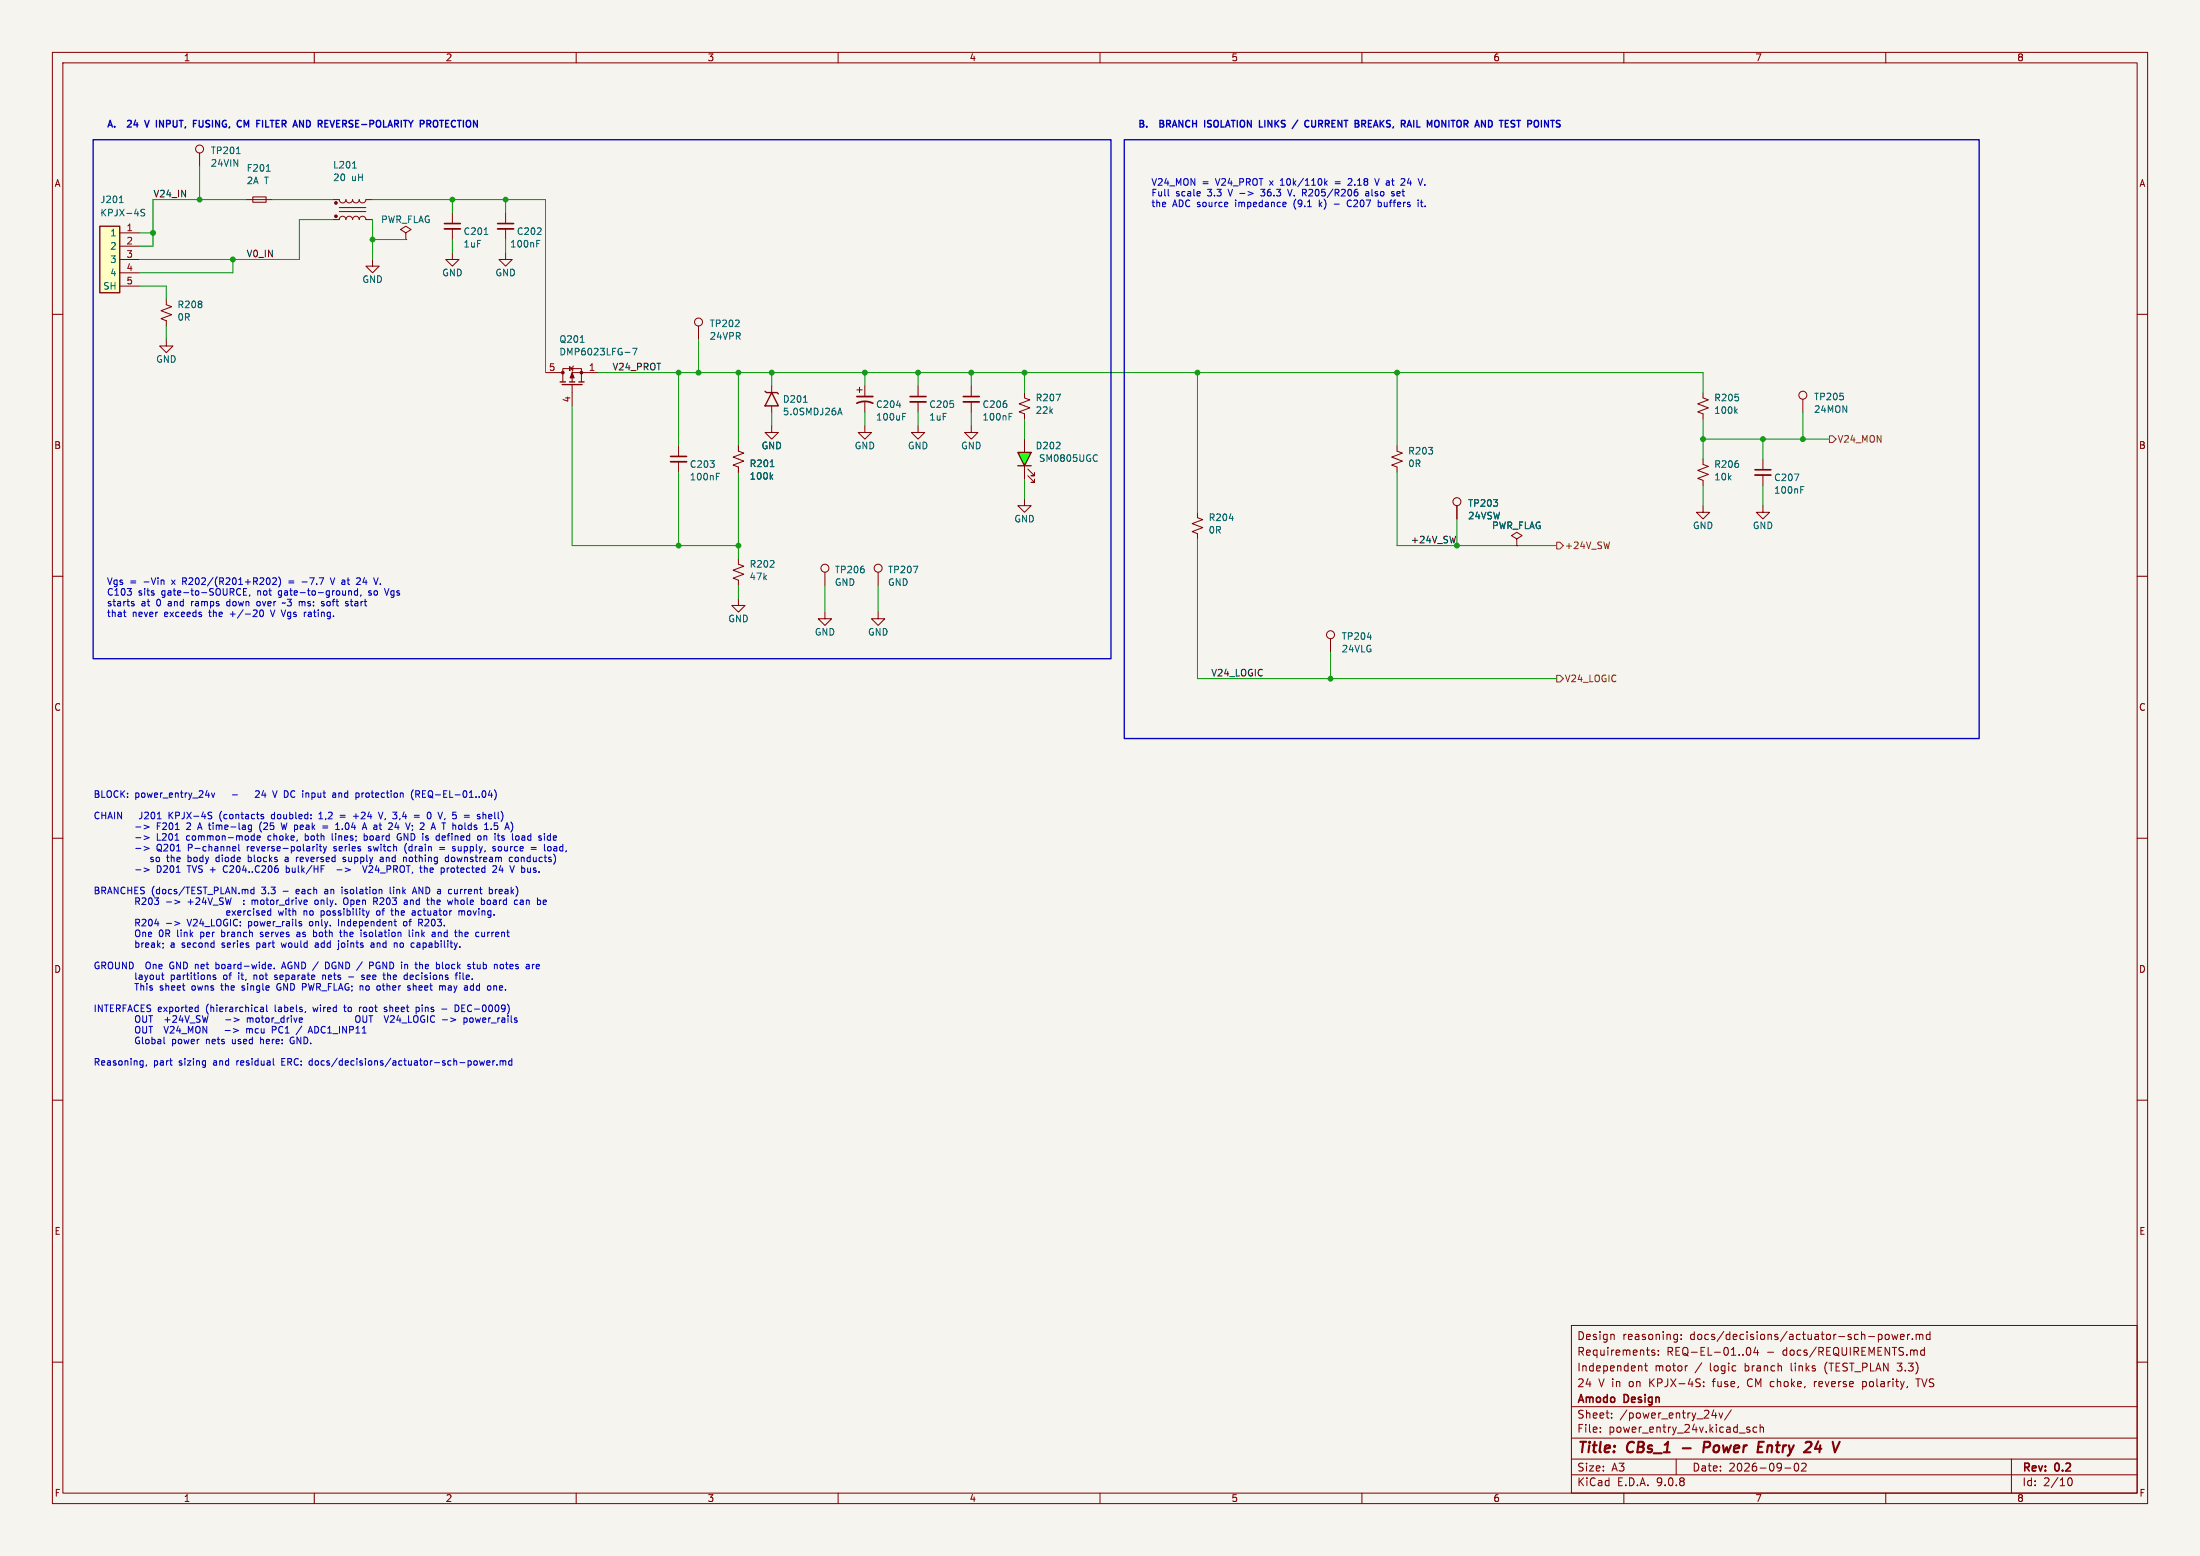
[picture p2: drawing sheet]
<svg xmlns="http://www.w3.org/2000/svg" width="420mm" height="297mm" viewBox="0 0 420 297" stroke-linecap="round" stroke-linejoin="round" font-family="sans-serif">
<path d="M0 0h420v297h-420z" fill="#f5f4ef" stroke="#f5f4ef" stroke-width=".19"/>
<g fill="none" stroke="#840000" stroke-width=".19">
<path d="M10 10h400v277h-400zM12 12h396v273h-396zM60 10v2M110 10v2M160 10v2M210 10v2M260 10v2M310 10v2M360 10v2M10 60h2M408 60h2M10 110h2"/>
<path d="M408 110h2M10 160h2M408 160h2M10 210h2M408 210h2M300 253h108v32h-108zM307.9 254.7l.3 .2v.8M315.9 257.8l-.4-.1-.2 .2 .1 .2 .5 .2v.3h-.6M316.6 258.5v.2M316.6 257.8v.1M319.8 254.7l.4 .1M320.2 254.7v1.2l-.3 .3"/>
<path d="M320.2 255.6l-.4 .1M320.9 255.5v.2M320.9 254.8v.1M333.5 257.3l.2-.1a.8 .8 0 0 1 .6 .7 .8 .8 0 0 1-.6 .8l-.2-.2-.1-.4zM335.2 257.1l-.4 1.1h.9M335.5 257.7v1M358.7 254.7l.5 .1 .1 .2-.1 .5-.5 .2M360 254.8l.4-.1 .3 .3v.4l-.3 .3-.4-.1-.1-.2zM361.2 254.7l.2 1 .3-.7 .3 .7 .3-1M362.8 255.2l.7-.2-.1-.2-.4-.1-.2 .2 .1 .7h.5M364.2 254.7v1M364.6 254.7l-.3 .1-.1 .2"/>
<path d="M365.1 255.5v.2M365.8 254.8l.4-.1 .2 .2M365.8 254.7v1M366.4 254.9l.3-.2 .3 .1 .1 .9M366.4 254.9v.8M367.4 257.8l-.5-.1-.2 .3 .1 .6h.6M367.4 257.2v1.5M368.4 254.8l-.4-.1-.3 .3 .2 .6h.5M368.4 254.2v1.5M10 260h2M300 278.5h108M300 274.5h108"/>
<path d="M300 268.5h108M305.5 273.2v.2M305.5 272.5v.1M307.7 270.5v.2M307.7 269.8v.1M313.2 260.7l.2 .2v.8M313.9 260.7h.6M314.2 260.2v1.3l.3 .2M320 278.5v3M322.2 260.7l-.3 .1M325.2 264.5v.2M325.2 263.8v.1"/>
<path d="M326.8 270.2h.9M327.5 269.7v1M328.2 269.7l.3 1 .4-1M330.5 269.1l-1.3 1.9M333.5 272.8l.5 .2 .1 .2-.2 .2-.5-.1M333.5 272.5h.5M335.4 272.5l-.5-.1-.2 .3 .1 .6h.6M336 272.5l.2-.1 .4 .1 .1 .9M336 271.9v1.5M342.7 279.4a.81 .81 0 0 0 .3 1.4l.2-.2 .2-.4-.2-.8M344.7 279.4v.5l-.8 .9h.9M346.4 263.7v1"/>
<path d="M346.7 263.7l-.3 .3M355.6 263.7v1.5M355.6 264.6l.4 .1M356 263.7l-.4 .1M365.7 263.2h.9M366.2 263.2v1.5M384 278.5v6.5M408 260h2M60 285v2M110 285v2M160 285v2M210 285v2"/>
<path d="M260 285v2M300 281.5h108M310 285v2M340.7 280.2h1.2M360 285v2M394.7 282.7l.2-.5 .2-.1a.8 .8 0 0 1 .5 .7 .8 .8 0 0 1-.5 .8l-.2-.2-.2-.4"/>
</g>
<path d="M321.2 276.4h1.6M326.2 275.2h-.8l-.3 2M326.2 276.2l-.9 .1M335.5 277.2h1M335.8 275.2h.9M347.1 275.1l-.6 1.4h1.2" fill="none" stroke="#840000" stroke-width=".4"/>
<path d="M19 43.2h3.9v12.7h-3.9z" fill="#ffffc2"/>
<path d="M19 43.2h3.9v12.7h-3.9z" fill="none" stroke="#840000" stroke-width=".25"/>
<g fill="none" stroke="#840000" stroke-width=".19">
<path d="M22.9 44.5h3.8M22.9 47h3.8M22.9 49.5h3.8M22.9 52.1h3.8M22.9 54.6h3.8M31.7 57.2v1l1.1 .3-2.1 .8 2.1 .8-2.1 .7 1 .4v1M71.1 49.5v1.3h1.3l-1.3 1.3-1.3-1.3h1.3M31.7 64.8v1.2h1.3l-1.3 1.3-1.2-1.3h1.2M133.3 62.2v2.6M195.6 74.9v1l1 .4-2 .8 2 .8-2 .7 1 .4v1M325.1 74.9v1l1 .4-2 .8 2 .8-2 .7 1 .4v1M344.2 76.2v2.5"/>
<path d="M147.3 81.3v1.3h1.3l-1.3 1.2-1.3-1.2h1.3M228.6 97.8v1l1 .4-2 .7 2 .8-2 .8 1 .4v1M266.7 85.1v1l1 .4-2 .7 2 .8-2 .8 1 .4v1M278.1 96.5v2.6M141 114.3v1.3h1.2l-1.2 1.2-1.3-1.2h1.3M157.5 116.8v1.3h1.2l-1.2 1.3-1.3-1.3h1.3M157.5 109.2v2.6M167.6 116.8v1.3h1.3l-1.3 1.3-1.2-1.3h1.2M289.6 102.9l1-.7-1-.6-1.1 .6 1.1 .7v1.2M289.6 104.1h.1M254 121.9v2.6"/>
<circle cx="133.3" cy="61.5" r=".76"/>
<circle cx="344.2" cy="75.4" r=".76"/>
<circle cx="278.1" cy="95.8" r=".76"/>
<circle cx="157.5" cy="108.5" r=".76"/>
<circle cx="254" cy="121.2" r=".76"/>
</g>
<path d="M22.8 38.7h.7M27.6 40l-.5-.1-.1 .2v.3l.5 .3 .1 .3-.2 .2h-.5M201.6 75.2h.8l-.5 1.3M331.3 78.4l.4 .5M331.7 78.1l-.5 .4M234.7 98.9h.8M261 121.6h.8" fill="none" stroke="#006464" stroke-width=".19"/>
<path d="M194.3 86.4h2.5l-1.2 2.5z" fill="#0f0"/>
<path d="M106.9 72.9h1M107.3 73.4h3.8M108.7 72.9h1M110.5 72.9h1M146 74.7l.3 .2h2l.3 .3M147.3 74.9l1.3 2.6h-2.6zM194.3 86.4h2.5l-1.2 2.5zM194.3 88.9h2.5" fill="none" stroke="#840000" stroke-width=".25"/>
<g fill="none" stroke="#840000" stroke-width=".19">
<path d="M38.1 29.2v2.6M47 38.1h5.1M48.3 37.6h2.5v1h-2.5zM63.5 38.1h1.3a.64 .64 0 0 0 .6 .6 .64 .64 0 0 0 .6-.6 .64 .64 0 0 0 .7 .6 .64 .64 0 0 0 .6-.6 .64 .64 0 0 0 .6 .6 .64 .64 0 0 0 .7-.6 .64 .64 0 0 0 .6 .6 .64 .64 0 0 0 .6-.6h1.3M64.8 39.6h5M63.5 41.9h1.3a.64 .64 0 0 1 .6-.6 .64 .64 0 0 1 .6 .6 .64 .64 0 0 1 .7-.6 .64 .64 0 0 1 .6 .6 .64 .64 0 0 1 .6-.6 .64 .64 0 0 1 .7 .6 .64 .64 0 0 1 .6-.6 .64 .64 0 0 1 .6 .6h1.3M64.8 40.4h5M77.5 44.5l1-.7-1-.6-1 .6 1 .7v1.2M77.5 45.7h.1M86.4 48.3v1.2h1.2l-1.2 1.3-1.3-1.3h1.3M86.4 40.6v2.1M86.4 43.7v2"/>
<path d="M96.5 48.3v1.2h1.3l-1.3 1.3-1.3-1.3h1.3M96.5 40.6v2.1M96.5 43.7v2M104.1 71.1h3.3M107.4 72.9v-2.5h3.6v2.5M108.7 70l.6 .4-.6 .3zM109.2 73.4v4.1M109.5 69.9l-.3 1M114.3 71.1h-5.1v1.8M147.3 73.7v1.2M147.3 77.5v1.2M163.6 74.4h1"/>
<path d="M164.1 73.9v1M165.1 73.7v2M165.1 76.7v2M175.3 73.7v2M175.3 76.7v2M185.4 73.7v2M185.4 76.7v2M129.5 85.1v2M129.5 88.1v2.1M141 85.1v1l1 .4-2 .7 2 .8-2 .8 1 .4v1M165.1 81.3v1.3h1.3l-1.3 1.2-1.3-1.2h1.3M175.3 81.3v1.3h1.2l-1.2 1.2-1.3-1.2h1.3"/>
<path d="M185.4 81.3v1.3h1.3l-1.3 1.2-1.3-1.2h1.3M195.6 95.3v1.2h1.2l-1.2 1.3-1.3-1.3h1.3M195.6 83.8v2.6M195.6 88.9v2.5M196.2 89.5l1.3 1.3h-.7h.7v-.6M196.2 90.8l1.3 1.3h-.7h.7v-.7M278.1 96.5v2.6M325.1 96.5v1.3h1.3l-1.3 1.3-1.3-1.3h1.3M325.1 87.6v1l1 .4-2 .8 2 .8-2 .7 1 .4v1M336.5 96.5v1.3h1.3l-1.3 1.3-1.2-1.3h1.2M336.5 87.6v2.1M336.5 90.7v2"/>
<path d="M141 106.7v1l1 .4-2 .7 2 .8-2 .8 1 .3v1.1M167.6 109.2v2.6M289.6 104.1h.1"/>
<circle cx="38.1" cy="28.4" r=".76"/>
<circle cx="167.6" cy="108.5" r=".76"/>
</g>
<g fill="none" stroke="#006464" stroke-width=".19">
<path d="M45.1 29.3h.8M50.9 32.7h.7M67.3 32.1h.7M92.4 44.8h.8M102.5 46.5h.4M102.5 45.9h.6M110.8 65.3h.7M119.3 67.3h1M120.8 66.5h.8l-.5 1.2M153.4 76.8h.7M160 78.8h.6M160.3 77.9l.5 1.3"/>
<path d="M171.2 77.4h.8M172.3 79.5h.4M172.3 78.9h.6M192.6 79.5h.5M192.6 78.9h.6M136.8 90.9h.4M136.8 90.3h.6M147 89.1h.8M147.2 91l.3 .5M147.5 90.6l-.5 .5M209.2 86.8l.3 .1M209.5 87.9l-.3 .2"/>
<path d="M342.6 90.5h.8l-.5 1.2M343.8 93.5h.4M343.8 92.9h.6M174.4 108.1h.8l-.5 1.2"/>
</g>
<path d="M84.8 42.7h3.1M95 42.7h3M173.7 75.7h3.1M183.9 75.7h3M128 87.1h3.1M335 89.7h3.1" fill="none" stroke="#840000" stroke-width=".3"/>
<path d="M84.8 43.7h3.1M95 43.7h3M163.6 77a3.5 3.5 0 0 1 3 0M163.6 75.7h3M173.7 76.7h3.1M183.9 76.7h3M128 88.1h3.1M335 90.7h3.1" fill="none" stroke="#840000" stroke-width=".33"/>
<g fill="#840000" stroke="#840000" stroke-width=".19">
<path d="M109.2 71.1l.4 1h-.8z"/>
<circle cx="107.4" cy="71.1" r=".25"/>
<circle cx="111" cy="71.1" r=".25"/>
<circle cx="64.1" cy="38.7" r=".25"/>
<circle cx="64.1" cy="41.3" r=".25"/>
</g>
<path d="M349.2 83.2h.7l.6 .6-.6 .7h-.7zM297.2 103.5h.6l.6 .6-.6 .7h-.6zM307.3 103.4l-.3 1.3M297.2 128.9h.6l.6 .6-.6 .7h-.6z" fill="none" stroke="#725600" stroke-width=".19"/>
<path d="M277.9 102.4l-.3 1.2" fill="none" stroke="#0f0f0f" stroke-width=".19"/>
<g fill="none" stroke="#009600" stroke-width=".19">
<path d="M38.1 31.8v6.3M47 38.1h-17.8v8.9h-2.5M52.1 38.1h11.4M71.1 38.1h33v33M86.4 38.1v2.5M96.5 38.1v2.5M26.7 44.5h2.5M26.7 54.6h5v2.6M44.4 49.5v2.6h-17.7M63.5 41.9h-6.4v7.6h-30.4M71.1 45.7h6.4M71.1 41.9v7.6"/>
<path d="M86.4 45.7v2.6M96.5 45.7v2.6M31.7 62.2v2.6M109.2 77.5v26.6h31.8M114.3 71.1h210.8v3.8M129.5 71.1v14M133.3 64.8v6.3M141 71.1v14M147.3 71.1v2.6M147.3 78.7v2.6M165.1 71.1v2.6M165.1 78.7v2.6"/>
<path d="M175.3 71.1v2.6M175.3 78.7v2.6M185.4 71.1v2.6M185.4 78.7v2.6M195.6 71.1v3.8M228.6 71.1v26.7M266.7 71.1v14M344.2 78.7v5.1M129.5 90.2v13.9M141 90.2v16.5M195.6 80v3.8M195.6 91.4v3.9"/>
<path d="M266.7 90.2v13.9h30.5M278.1 99.1v5M325.1 80v7.6M325.1 92.7v3.8M325.1 83.8h24.1M336.5 83.8v3.8M336.5 92.7v3.8M141 111.8v2.5M157.5 111.8v5M167.6 111.8v5M228.6 102.9v26.6h68.6M254 124.5v5"/>
</g>
<g fill="none" stroke="#0000c2" stroke-width=".25">
<path d="M17.8 26.7h194.3v99h-194.3zM24.4 23v.1M25 23.5l-.7 .8h.8M27.6 23l.4 1.3 .5-1.3M30.5 23l.7 1.3M38 23l.1 1.1 .2 .2 .3-.1M46.6 23l.4 .9 .5-.9M50.7 24.3h.6M51.6 23h.7M58.8 23l.3 .2M59.1 24.1l-.3 .2M64.3 23.6h.4"/>
<path d="M64.9 23h-.6v1.3h.6M83.4 23a.9 .9 0 0 1 0 1.2M83.9 23h.8M84.3 23v1.3M214.6 26.7h163.2v114.3h-163.2zM221.4 23.6h.5M221.9 23h-.5v1.3h.5M230.5 24.2l.2 .1M230.6 23.1v.4M241.5 23v1.3M250.4 23v1l.3 .3 .3-.1 .1-.2v-1M261.2 23.6h.5"/>
<path d="M261.8 23h-.6v1.3h.6M270.5 23v1.3h.6M275.3 23l.7 1.3v-1.3M296 23h.7"/>
</g>
<g fill="none" stroke="#0000c2" stroke-width=".19">
<path d="M223 37.2l.2 .2M240.7 37.3l.2 .1M244.4 35.4h.7M244.5 34.4l-.1 .1M245.1 38.6l.4 .1v.2l-.6 .1M245.5 39.4l-.4 .1M245.8 36.1l.4 1.3M251.9 38.2v1.3M252.3 38.6l-.4 .5M252.9 34.1v1.3M253 34.9l.4 .5M253.4 34.5l-.5 .5"/>
<path d="M254.7 39h1M254.9 34.7h1M254.9 35.1h1M257.3 38.4a.66 .66 0 0 0 .4 1.1M257.8 34.1l-.4 .1M258 34.6l-.7 .8h.8M259.1 36.7l.1 .2-.1 .4M260.8 36.6h.4l.1 .8M261.3 36.9h-.4l-.2 .2 .2 .3 .4-.1M262.4 34.1l.5 1.3 .4-1.3M263.1 38.7l.4-.1 .2 .2-.1 .6h-.5M263.1 38.2v1.3"/>
<path d="M265.7 36.6h.4M265.7 36.9l.5 .3-.1 .1-.3 .1M267.9 34.1l.3 .2-.1 .3-.7 .8h.8M270.7 38.2v.1M270.7 38.6v.9M271.2 38.6h.4M271.3 38.2v1.1l.3 .2M271.6 34.1l-.4 1.3M272 35.2v.2M23.6 116.8h.4M23.8 117.6l.2 .1M25.1 115.2l.5 .2v.2l-.4 .1"/>
<path d="M25.1 114.9h.5M31.1 110.7l.2 .2v.7M43.3 114.9v.5l.1 .2M45.9 113.5h-.5M46.5 112.3v1.3h.6M47.7 113.5l-.1 .3M49 116.5l.1 .2-.1 .3-.7 .7h.8M49.4 114.8l-.3 .1-.1 .1 .1 .5 .3 .2M49.6 116.7v.5l.3 .5 .3-.2v-.8M51.1 110.3a.68 .68 0 0 1 .5 .6 .68 .68 0 0 1-.5 .7M51.6 116.4l.4 1.3M52 110.4l.5-.1 .3 .4-.8 .9h.8"/>
<path d="M53.2 110.1a1.46 1.46 0 0 1 0 1.9M54.5 115l-.2 .2-.4-.1M55.1 110.9h1M55.1 111.3h1M57.7 115v.7M57.7 111.1h.9M58.5 116.8l-.3 .1M61.5 115.2l.3 .1 .1 .2-.4 .2M63.1 110.3l.4 1.3 .4-1.3M66.1 115.2l.3 .1 .1 .2-.4 .2M66.1 114.8l.3 .1M66.6 112.8v.8"/>
<path d="M66.6 112.9l.1-.1h.3l.1 .8M66.9 114.8h.4M67 114.4l.1 1.2M68.3 112.8h-.4l-.2 .2 .1 .5h.5M68.3 112.3v1.3M68.6 110.3l.2 .2-.1 .3-.7 .8h.8M68.9 113.5l-.1 .3M70.4 113.5l.1 .1M70.6 112.8l-.2 .1 .2 .3M72.2 110.3l-.4 1.3M72.6 111.4v.2M73.4 112.3l.4 1.3"/>
<path d="M25.9 157.9h1M25.9 159.9h1M30 157.7h.5M30 157.1v1.2M30 159.1v1.3h.6M31.7 159.7l-.8 .7h.8M36.2 159.6l-.4-.1-.1 .2M36.4 157.3l-.1 .3-.7 .7h.8M36.7 159.7v.6M39.2 151.8h.8M40.3 155l.1 .1M40.4 151.4l.3 .8 .3-.8"/>
<path d="M40.4 155.8v.4M42.1 155.2l-.2 .5 .2 .7M49.4 151l-.4-.1-.2 .2M49.4 151.5l-.7 .7h.8M49.6 159.6l.1 .2-.6 .2M49.6 157.4v.9l.3 .5M50.2 155.9l.2 .1-.2 .3M50.2 155.4l.1 .1M50.4 157.2l.4-.1 .3 .3-.8 .9h.8M51.4 159.5l-.3 .3v.3l.3 .3 .3-.1M52 150.9l.5 1.3 .4-1.3M52.3 159.1v1.3"/>
<path d="M52.3 155.4l-.4 .1-.1 .2 .1 .5 .4 .1M58.8 159.7l.1 .4-.3 .3M59.4 159.7v.6l.2 .1 .3-.1M60.9 156.3h.7M60.9 155.4l.3-.4v1.3M63.7 151.4h.3l.1 .8M64.1 152.1l-.4 .1M64.1 151.7h-.4M64.4 157.1v1.2M64.7 159.5v.9M64.7 151.4v.8M64.9 151.4l-.2 .1"/>
<path d="M64.9 155.6h1M64.9 156h1M65.2 159.6l-.3-.1-.2 .2M66.2 157.1l-.3 .4M66.3 157.1a.72 .72 0 0 1-.1 1.2l-.2-.1M67.5 155.8h.9M68 155.3v1M69.1 151.4v.8M69.5 151.4l-.4 .2M70.7 159.7l.2-.2 .3 .2 .1 .4-.1 .2-.3 .1-.2-.1zM71.4 157.5h.5v.8M71.9 157.8l-.4 .1-.2 .1 .2 .3h.4"/>
<path d="M72.2 155l.5 1.3 .4-1.3M73.5 156.4v.1M77.9 159.1v1.3l-.8-1.3v1.3M78.9 150.8a1.46 1.46 0 0 0 0 1.9M79.1 155.6h.9M79.1 156h.9M79.4 151.6l.6-.1 .1-.1-.1-.3-.6-.2v1.3M79.7 151.6l.4 .6M80.4 157.1h.3l.3 .2M81 157.4l-.8 .9h.8M81.6 155.5l.3-.5 .3 .1 .1 .4M85.6 159.3v1.1"/>
<path d="M92.2 155v1.3M92.6 159.5l.3 .2v.7M93.7 155.4l-.4 .2 .1 .6 .3 .1M93.9 155.7l-.6 .2M94.4 150.8a1.49 1.49 0 0 1 0 1.8M95.1 159.1v1.1M96.4 158.3l.4-1.2 .4 1.2M96.5 158h.6M101.2 159.5l-.3 .1-.2 .2 .1 .5 .4 .1M105.6 160l.6-.2v-.2l-.4-.1-.2 .2 .1 .6h.5M25.9 161.9h1M25.9 166h1"/>
<path d="M25.9 171.4v1.2M25.9 176.1h.6l.1-.2v-.3l-.7-.1v1.2M25.9 179.6v1.2M26.2 172l.4 .6M26.2 176.1l.4 .6M26.6 177.7l-.2-.2a.43 .43 0 0 0-.5 .4v.5a.43 .43 0 0 0 .3 .4 .43 .43 0 0 0 .4-.2M26.6 171.6l-.1 .4h-.6M29.2 163.7l-.3-.1-.1 .2v.2l.4 .1v.3h-.4M30 161.3l.3-.1a.43 .43 0 0 1 .5 .4v.4a.42 .42 0 0 1-.4 .4 .42 .42 0 0 1-.4-.4zM30.2 163.6l-.3 .1-.1 .2 .1 .4 .3 .2M30.2 162.1l.7 .4M30.3 165.2h-.3v1.3a.66 .66 0 0 0 .7-.3 .66 .66 0 0 0-.1-.8"/>
<path d="M31.1 177.8v.5l-.1 .4M31.8 172.2h1M31.8 176.3h1M32 163.2v1.1M32.7 163.2v1.3M33.1 163.6l.1 .2v.7M35.7 160.3l.1 .1 .4-.1M35.7 175.5l.4 1.2 .5-1.2M35.9 172.2h1M36 161.2h.4l.3 .2-.1 .4h-.6M36 180l-.2 .2v.4l.2 .2M36.1 165.2v1.3"/>
<path d="M36.4 171.7v.9M36.7 165.2l.4 1.3M37 164.2l.2 .3 .3-.1 .2-.2M37 163.9l.2-.3 .3 .1 .2 .2M37 175.5l-.1 .1M37.6 176l-.7 .7h.8M38.8 178l.1 .2-.1 .5M39.6 177.9l-.2 .2v.5l.4 .2M40 178.2l-.6 .2M42.3 177.5v1.3M43.2 163.6l-.2 .3v.3l.2 .3M43.5 173.8l-.2 .2v.5l.2 .2 .3-.1"/>
<path d="M43.5 177.9v.9M43.7 173.8l.2 .3-.6 .2M43.7 177.9l-.2 .3M43.8 180l-.4 .2 .1 .6h.3M44.3 173.8l.7 .9M44.5 165.8l-.7 .7h.8M45 173.8l-.7 .9M45.6 173.8l-.2 .2v.5l.2 .2 .3-.1M45.8 173.8l.2 .3-.6 .2M46.5 173.8v.9M46.5 172.5v.1M46.9 173.8l-.4 .3"/>
<path d="M47.2 161.6v.8M47.3 169.8v.8M47.6 161.6l-.4 .2M47.8 173.8l-.4 .1-.1 .2v.5l.5 .1M47.9 162l.6-.1v-.3h-.4l-.2 .2 .1 .6h.5M48.5 169.3v1.3M48.5 169.8h-.4l-.2 .2 .1 .5h.5M48.5 164.3l.2 .2M48.8 175.9l-.3 .2v.4l.3 .2M49.2 163.7v.6l.4 .2M49.9 171.9l-.1 .1 .1 .6M50.7 178.1l.1 .6h.5"/>
<path d="M51.3 178.1v.1l-.6 .2M54.6 165.7h.4l.3 .2-.2 .6h-.5M55.5 180h-.3l-.1 .2v.5l.4 .1M55.8 165.7l.1 .8h.3l.1-.1M56.3 173.8l.2 .2v.7M56.3 165.7v.8M56.6 163.6v.9M56.6 163.7v.2M57.8 178.1l.1 .2 .4 .2-.1 .3-.4-.1M58.9 163.6l-.3 .9M59.2 176l.3-.1 .2 .2v.4l-.2 .2h-.3l-.1-.2zM59.9 177.5v1.3"/>
<path d="M60.2 171.9l.3-.1 .3 .2-.1 .5-.2 .1h-.3M60.3 175.9v.8M60.6 175.9l-.3 .1M61.3 171.9l.2-.1 .3 .1v.7M61.3 171.8v.8M61.5 178.1v.6M61.7 161.6l.3 .8M61.9 179.6v1.2M62 162.4l-.3 .4M62.1 169.8h-.1M62.1 170.1l-.1 .2 .1 .3M62.3 161.6l-.3 .8"/>
<path d="M62.5 174v.6l.1 .1 .3-.1M64.2 161.6h-.3l-.2 .2 .1 .1 .4 .2v.3h-.5M64.3 166h1M65.2 161.6h-.4l-.1 .6 .2 .2h.4M65.3 169.3v.2M65.3 169.8v.8M65.3 176h.4l.1 .7M65.4 161.9l-.7 .1M65.9 165.7l1 .3-1 .4M66.3 174.6l.1 .1M66.3 173.4v1.3M66.4 180v.8"/>
<path d="M66.4 179.6v.1M66.4 176l-.1 .5 .1 .2M66.8 178.1l.1 .6h.4M67 171.9l.3-.1 .3 .2-.1 .6h-.5M67 171.8v1.3M67.1 163.6v.9M67.1 164.3l-.2 .2M67.4 178.2l-.6 .2M67.7 163.7l.4-.1 .2 .1M67.7 163.6v1.3M68.3 164.3l-.2 .2-.4-.1M69.2 165.2l.4 1.3 .5-1.3"/>
<path d="M71.1 178.1l.1 .4-.2 .2-.3 .1M71.1 165.8l-.7 .7h.8M71.3 161.6l.2 .8 .3-.6 .2 .6 .2-.8M71.9 165.2l-.3 .9h.8M72 180v.8M73 171.4l.3 .2-.1 .3-.7 .7h.8M74.5 169.3v1.1l.2 .2M74.6 173.8h.5M75 174.7h.1M75.5 163.7l-.4-.1-.3 .3 .2 .5h.5M75.5 163.2v1.3M75.5 174l.2-.2 .3 .1 .1 .8"/>
<path d="M75.5 173.4v1.3M77.1 173.9l-.3-.1-.2 .2 .1 .6h.4M77.2 174.1l-.6 .2M77.3 175.9l.3 .1 .1 .1-.1 .5-.3 .1M78.1 175.9h.4M78.2 175.6v1.1M78.7 161.6h-.4l-.2 .2 .1 .6h.5M78.7 161.2v1.2M78.7 170.6l.4-1.3 .5 1.3M78.8 170.2h.6M79.1 163.6h.5M79.4 178.1l.2-.2 .3 .1v.8"/>
<path d="M79.4 177.9v.9M79.5 164.5h.1M79.9 171.8l-.3 .1-.2 .1 .1 .5 .4 .1M80 163.2v1.3M80.3 173.8l-.4 .1-.1 .2 .1 .5 .4 .1M80.5 177.5v1.3M80.7 178.3l.3 .5M81 177.9l-.5 .5M81.9 175.7l-.1 .3-.7 .7h.8M82.6 166.5h-.3M82.7 165.8v.2l-.6 .1M83.6 171.8l.4 .1v.2l-.6 .1"/>
<path d="M83.8 173.8h.5M83.9 162.1h1M83.9 161.8h1M84 172.6h-.4M84 173.4v1.1l.3 .2M85.4 178l-.4-.1-.2 .3 .1 .5h.5M85.4 177.5v1.3M86.7 165.8l.1 .5-.3 .2M87.1 165.7h.5M87.2 163.6l.3 .9 .2-.6 .3 .6 .2-.9M88.5 171.9l-.3-.1-.2 .2v.5l.2 .1h.3M88.6 161.6v1.2"/>
<path d="M88.6 162.4h.2M88.8 161.6h-.2M92 174l.2-.2 .3 .1 .1 .8M92 173.8v.9M93.2 175.1h.3M93.4 169.8h.4l.2 .2-.1 .5h-.5M93.4 169.3v1.3M93.6 173.8l-.4 .1-.1 .2 .1 .5 .4 .1M93.9 177.9v.9M94.1 172.5l.2 .1h.4M94.2 171.9h.5v.7M94.3 177.9l-.4 .3"/>
<path d="M94.6 169.8v.8M94.7 172.1l-.4 .1-.2 .1M94.8 169.8l-.2 .2M95.3 161.6h.4l.1 .2-.1 .5-.4 .1M95.6 165.2l-.3 .9h.8M95.9 165.7v.8M96.3 161.6v.6l.4 .2M99.5 163.7l.2-.1 .3 .1 .1 .8M99.5 163.6v.9M100.7 171.8l.3 .2v.6M100.7 165.7v.6l.2 .2M100.9 163.6l-.3 .3v.3l.3 .3"/>
<path d="M102.6 171.4v1.2M103.9 161.2v1l.2 .2M106.2 161.6l.1 .8M106.3 162.4h-.1M106.3 161.9h-.1M106.9 161.7v.6M25.7 187.7h.8M25.9 194.3v.4a.43 .43 0 0 0 .3 .4 .43 .43 0 0 0 .4-.1M25.9 180h.4l.2 .2-.1 .6h-.5M25.9 185.7v1.1l.2 .2M26.1 187.7v1.3M26.4 198.7h.2"/>
<path d="M26.6 198a.59 .59 0 0 0-.7 .6 .59 .59 0 0 0 .7 .6v-.1M26.6 196.1l-.2-.2a.43 .43 0 0 0-.5 .4v.5a.43 .43 0 0 0 .3 .4 .43 .43 0 0 0 .4-.2M26.7 186.5l-.2 .2 .2 .3M26.7 186.1l-.1 .1M30.9 188.6l.2 .2-.2 .2M31.3 195.9l.4 1.3 .5-1.3M31.5 194.7h1M32 194.2v.9M32.6 196h-.1M32.7 186.1v1.3M32.7 186.2l.4-.1 .2 .3-.1 .5h-.5M32.7 180h.5v.8"/>
<path d="M32.9 198.4v1.3M33.1 198.4h-.2M33.2 196.5l-.7 .7h.7M33.2 180.3h-.4l-.2 .2 .2 .3h.4M33.3 198.4l.2 .2v.4l-.2 .2h-.4M36.4 180.3l-.6 .1M37.2 188.3l.1 .5-.1 .1-.3 .1M37.5 192.2l.3 .1M37.7 188.2l.3 .8M37.8 193l-.3 .1M37.8 191.8v1.3M39.8 198.4l.2 .2v.6"/>
<path d="M40.6 198.4v.8M41.1 198.7l-.6 .1M41.2 183.6v1.3M41.2 184.9h.1M41.3 184.1h-.1M42.3 187.7v1.1M42.6 180.4l.3 .1v.1l-.4 .2M42.8 186.2l.3-.1 .2 .3v.3l-.2 .3-.3-.1-.1-.2zM43 196.7h.9M43 187.7v1.3M43 188.3l.4-.1 .2 .1M43.1 194.7h1"/>
<path d="M43.7 186.1h.5M44 180.3l-.6 .1M44.5 196.3l1 .4-1 .4M44.7 194.3l.9 .4-.9 .3M45.5 199.2h.3M45.8 198.4l-.3 .2v.1l.3 .1M46 186.1h.5M46.4 187h.1M47 187l-.2 .1M47.3 188.2v.8M47.3 196.3l.3 .2M47.6 196.5l.2-.2 .3 .1 .1 .8"/>
<path d="M47.6 196.5v.7M47.8 194.5v.6M48.3 194.5v.6M48.9 194.4v.6l.4 .1M49.2 196.3l-.4 .1-.1 .2 .1 .5 .4 .1M49.5 180l.1 .2-.1 .6M49.8 192.3h.4l.1 .8M50.1 186.2l-.3-.1-.2 .3v.4l.2 .2 .3-.1M50.2 180h.5M50.3 192.6h-.4l-.2 .2 .2 .3 .4-.1M50.6 180.3h-.3l-.2 .2 .1 .3h.4M50.9 191.8v1.1l.2 .2"/>
<path d="M51.4 198.4h-.4l-.2 .2 .1 .6h.5M51.4 184.1h.3l.1 .3-.6 .1M51.4 198.7l-.6 .1M51.7 184.9h-.3M52 195.9v1.3M52.4 184.8v.1M53.3 197l.3 .2 .4-.1M53.4 188.5h.2v.4l-.2 .1M53.4 187.7l.2 .1M53.5 186.2l.4-.1 .1 .3-.6 .1M53.5 186.9h.5M53.9 184.6h.6"/>
<path d="M54.2 189v-1.3l.7 1.3M54.2 183.6l-.5 1.3M56.7 199.2v-1.2l.7 1.2M58.3 193v.2M59.2 195.9l-.4 1.3M60.6 196l.2 .5-.2 .6M61.5 196l-.2 .5 .2 .6M61.9 180h-.4l-.2 .2 .1 .6h.5M62.1 186.2v.8M62.1 183.6a.64 .64 0 0 1 .8 .7 .64 .64 0 0 1-.8 .6zM62.7 186.5l.6-.1-.1-.2-.3-.1-.2 .2 .1 .6h.4M65.6 192.2h.5"/>
<path d="M65.8 191.8v1.2M68.2 193.9a.43 .43 0 0 1 .5 .4v.4a.42 .42 0 0 1-.4 .5 .42 .42 0 0 1-.4-.5l.1-.6M68.6 192.2v.9M69 192.2l-.4 .3M69.3 193.9v1l.2 .2h.4l.1-.2v-1M69.5 186.2l-.3-.1-.2 .2M70.1 186.3l.2-.2 .4 .2v.1l-.6 .1M70.6 183.6h.4l.3 .3-.1 .4h-.6M70.6 186.9l-.3 .1M70.8 193.9v1.2M71.6 186.1l-.4 .2v.6l.4 .1M71.8 186.4l-.6 .1"/>
<path d="M72 180.1l.2-.1h.3v.8M73.2 180.1v.6M73.3 185.7v1.1M73.8 192.3l-.3-.1-.2 .3 .6 .4M73.9 192.9l-.2 .2-.4-.1M74 185.7v1.3M74.4 188.2h-.3l-.2 .1M75.3 186.1l.3 .1 .1 .2-.6 .1M75.6 186.9l-.3 .1M76.7 195.3h1M79.4 192.3l.4-.1 .2 .3-.1 .5h-.5M79.4 192.2v1.3"/>
<path d="M80 186.2l-.4-.1-.2 .3 .1 .5h.5M80.3 184.1l.4 .2v.6M80.4 188.2l-.4 .1v.6l.4 .1M80.6 188.5l-.6 .1M80.8 180h.5M80.8 180.8h.5M84.3 192.6h1M84.5 183.6v1.1l.1 .2M85.7 188.2h.4l.1 .8M86.2 188.9l-.5 .1M86.2 188.5h-.5M86.6 188.2l.3 .8"/>
<path d="M86.8 189.4h-.2M86.9 191.8a.64 .64 0 0 1 .7 .7 .64 .64 0 0 1-.7 .6zM88.4 185.7v1.1l.2 .2M88.6 195.1h.5M89 186.5l.6-.1-.1-.2-.3-.1-.2 .2 .1 .6h.4M90.1 186.8v.2M90.2 184.1h.5M90.4 187.7v1.3M90.4 183.6v1.1l.3 .2M91.1 188.9h.4M91.1 188.2h.4M91.1 184.1v.6l.2 .2"/>
<path d="M91.5 187.7v1.3M91.7 194.3l-.2 .8M92.1 194.5l.1 .6h.5M92.7 194.5v.1l-.6 .1M93.3 194.3v.8M93.4 194.4l-.1 .1M95.5 188.2h.4l.1 .3-.7 .1M95.6 184.1h.3l.2 .2-.1 .6h-.4M95.9 188.9l-.4 .1M96.5 184.1h.5M101.9 184.1h.1M102.4 184.5l.6-.1-.1-.3h-.4l-.1 .2v.6h.5"/>
<path d="M27 202.5h.3M27.3 202.5v1l-.2 .2M27.3 203.3h-.3M28 203.3l-.1 .2M52.2 203.3h.2M53.8 202.7h.4M54.4 202h-.6v1.3h.6M59.1 203.2l.4 .1M59.5 202.5l-.4 .1M90.6 202.5h.3l.2 .2-.1 .6h-.4M91.5 202.5l.3 .8 .2-.6 .3 .6 .2-.8M92.9 202.9l.6-.1v-.3h-.4l-.2 .2 .1 .6h.5"/>
<path d="M94.1 202.5v.8M94.4 202.5l-.3 .2M94.9 203.2v.1M95.5 202.6l.3-.1 .2 .2M95.5 202.5v.8M96 202.7l.2-.2h.3l.1 .8M96 202.7v.6M97.7 202.5h-.4l-.2 .2 .1 .6h.5M97.7 202v1.3"/>
</g>
<g fill="#009600" stroke="#009600" stroke-width=".19">
<circle cx="228.6" cy="71.1" r=".46"/>
<circle cx="344.2" cy="83.8" r=".46"/>
<circle cx="325.1" cy="83.8" r=".46"/>
<circle cx="336.5" cy="83.8" r=".46"/>
<circle cx="254" cy="129.5" r=".46"/>
<circle cx="278.1" cy="104.1" r=".46"/>
<circle cx="266.7" cy="71.1" r=".46"/>
<circle cx="44.4" cy="49.5" r=".46"/>
<circle cx="71.1" cy="45.7" r=".46"/>
<circle cx="96.5" cy="38.1" r=".46"/>
<circle cx="86.4" cy="38.1" r=".46"/>
<circle cx="38.1" cy="38.1" r=".46"/>
<circle cx="29.2" cy="44.5" r=".46"/>
<circle cx="175.3" cy="71.1" r=".46"/>
<circle cx="185.4" cy="71.1" r=".46"/>
<circle cx="147.3" cy="71.1" r=".46"/>
<circle cx="141" cy="71.1" r=".46"/>
<circle cx="165.1" cy="71.1" r=".46"/>
<circle cx="141" cy="104.1" r=".46"/>
<circle cx="195.6" cy="71.1" r=".46"/>
<circle cx="129.5" cy="104.1" r=".46"/>
<circle cx="129.5" cy="71.1" r=".46"/>
<circle cx="133.3" cy="71.1" r=".46"/>
</g>
<g font-size="2.8" fill="#840000">
<text x="301" y="277.9">Title:</text>
<text x="310.6" y="277.9">CBs_1</text>
<text x="326.8" y="277.9">Power</text>
<text x="338" y="277.9">Entry</text>
<text x="347.8" y="277.9">24</text>
</g>
<g font-size="2.1" fill="#840000">
<text x="301" y="256">Design</text>
<text x="309.7" y="256">reasoning:</text>
<text x="322.7" y="256">docs/decisions/actuator-sch-power.md</text>
<text x="301" y="262">Independent</text>
<text x="301" y="259">Requirements:</text>
<text x="315.9" y="262">motor</text>
<text x="318.1" y="259">REQ-EL-01..04</text>
<text x="323.7" y="262">/</text>
<text x="326.5" y="262">logic</text>
<text x="333.3" y="262">branch</text>
<text x="337.3" y="259">-</text>
<text x="340.5" y="259">docs/REQUIREMENTS.md</text>
<text x="342.3" y="262">links</text>
<text x="348.9" y="262">(TEST_PLAN 3.3)</text>
<text x="301" y="268.2">Amodo</text>
<text x="301" y="265">24</text>
<text x="305.1" y="265">V in</text>
<text x="310.1" y="268.2">Design</text>
<text x="311.1" y="265">on</text>
<text x="315.1" y="265">KPJX-4S:</text>
<text x="327.4" y="265">fuse,</text>
<text x="334.1" y="265">CM choke,</text>
<text x="347.2" y="265">reverse</text>
<text x="356.5" y="265">polarity,</text>
<text x="367.1" y="265">TVS</text>
<text x="301" y="273.7">File:</text>
<text x="301" y="271">Sheet:</text>
<text x="307.1" y="273.7">power_entry_24v.kicad_sch</text>
<text x="309.2" y="271">/power_entry_24v/</text>
<text x="301" y="281.1">Size:</text>
<text x="307.6" y="281.1">A3</text>
<text x="323" y="281.1">Date:</text>
<text x="330" y="281.1">2026-09-02</text>
<text x="386" y="281.3">Rev:</text>
<text x="392.4" y="281.3">0.2</text>
<text x="301" y="283.9">KiCad</text>
<text x="308.7" y="283.9">E.D.A.</text>
<text x="316.3" y="283.9">9.0.8</text>
<text x="386" y="283.9">Id:</text>
<text x="390.1" y="283.9">2/10</text>
</g>
<g font-size="1.8" fill="#840000">
<text x="35" y="11.9">1</text>
<text x="85" y="11.9">2</text>
<text x="135" y="11.9">3</text>
<text x="185" y="11.9">4</text>
<text x="235" y="11.9">5</text>
<text x="285" y="11.9">6</text>
<text x="335" y="11.9">7</text>
<text x="385" y="11.9">8</text>
<text x="10.3" y="35.9">A</text>
<text x="408.3" y="35.9">A</text>
<text x="10.3" y="85.9">B</text>
<text x="408.2" y="85.9">B</text>
<text x="10.3" y="135.9">C</text>
<text x="408.2" y="135.9">C</text>
<text x="10.3" y="185.9">D</text>
<text x="408.2" y="185.9">D</text>
<text x="10.3" y="235.9">E</text>
<text x="408.3" y="235.9">E</text>
<text x="10.3" y="285.9">F</text>
<text x="35" y="286.9">1</text>
<text x="85" y="286.9">2</text>
<text x="135" y="286.9">3</text>
<text x="185" y="286.9">4</text>
<text x="235" y="286.9">5</text>
<text x="285" y="286.9">6</text>
<text x="335" y="286.9">7</text>
<text x="385" y="286.9">8</text>
<text x="408.3" y="285.9">F</text>
</g>
<g font-size="1.8" fill="#0000c2">
<text x="20.3" y="24.4">A.</text>
<text x="25" y="24.4">24</text>
<text x="28.9" y="24.4">V</text>
<text x="31.4" y="24.4">INPUT,</text>
<text x="39" y="24.4">FUSING,</text>
<text x="47.9" y="24.4">CM</text>
<text x="52.1" y="24.4">FILTER</text>
<text x="59.7" y="24.4">AND</text>
<text x="64.9" y="24.4">REVERSE-POLARITY</text>
<text x="84.8" y="24.4">PROTECTION</text>
<text x="217.2" y="24.4">B.</text>
<text x="222" y="24.4">BRANCH</text>
<text x="231" y="24.4">ISOLATION</text>
<text x="242" y="24.4">LINKS</text>
<text x="248.9" y="24.4">/</text>
<text x="251.7" y="24.4">CURRENT</text>
<text x="261.8" y="24.4">BREAKS,</text>
<text x="271.1" y="24.4">RAIL</text>
<text x="276.6" y="24.4">MONITOR</text>
<text x="286.4" y="24.4">AND</text>
<text x="291.5" y="24.4">TEST</text>
<text x="297.3" y="24.4">POINTS</text>
<text x="219.7" y="35.8">V24_MON</text>
<text x="229.5" y="35.8">=</text>
<text x="232.2" y="35.8">V24_PROT</text>
<text x="242.7" y="35.8">x</text>
<text x="244.9" y="35.8">10k/110k</text>
<text x="255.5" y="35.8">=</text>
<text x="258.2" y="35.8">2.18</text>
<text x="263.6" y="35.8">V at</text>
<text x="269" y="35.8">24</text>
<text x="219.7" y="37.8">Full</text>
<text x="219.7" y="39.9">the</text>
<text x="223.8" y="39.9">ADC source</text>
<text x="224.4" y="37.8">scale</text>
<text x="230.6" y="37.8">3.3</text>
<text x="234.8" y="37.8">V -&gt;</text>
<text x="236.1" y="39.9">impedance</text>
<text x="241.4" y="37.8">36.3</text>
<text x="246.8" y="37.8">V. R205/R206</text>
<text x="247.4" y="39.9">(9.1</text>
<text x="252.5" y="39.9">k)</text>
<text x="258.3" y="39.9">C207</text>
<text x="262" y="37.8">also</text>
<text x="264.3" y="39.9">buffers</text>
<text x="267.1" y="37.8">set</text>
<text x="272.2" y="39.9">it.</text>
<text x="20.3" y="112">Vgs</text>
<text x="24.8" y="112">=</text>
<text x="27.5" y="112">-Vin</text>
<text x="33.1" y="112">x</text>
<text x="35.3" y="112">R202/(R201+R202)</text>
<text x="58.5" y="112">-7.7</text>
<text x="64.3" y="112">V at</text>
<text x="69.6" y="112">24</text>
<text x="20.3" y="114">C103</text>
<text x="20.3" y="116.1">starts</text>
<text x="20.3" y="118.1">that</text>
<text x="25.2" y="118.1">never</text>
<text x="26.4" y="114">sits</text>
<text x="26.9" y="116.1">at</text>
<text x="30" y="116.1">0</text>
<text x="30.9" y="114">gate-to-SOURCE,</text>
<text x="31.5" y="118.1">exceeds</text>
<text x="32.4" y="116.1">and</text>
<text x="37" y="116.1">ramps</text>
<text x="40.2" y="118.1">the</text>
<text x="44" y="116.1">down</text>
<text x="44.4" y="118.1">+/-20</text>
<text x="49.4" y="114">not</text>
<text x="49.9" y="116.1">over</text>
<text x="52.4" y="118.1">V Vgs</text>
<text x="53.6" y="114">gate-to-ground,</text>
<text x="55.1" y="116.1">~3</text>
<text x="58.4" y="116.1">ms:</text>
<text x="59.1" y="118.1">rating.</text>
<text x="62.8" y="116.1">soft</text>
<text x="67.6" y="116.1">start</text>
<text x="71" y="114">so</text>
<text x="74.4" y="114">Vgs</text>
<text x="17.8" y="152.6">BLOCK:</text>
<text x="25.7" y="152.6">power_entry_24v</text>
<text x="44.8" y="152.6">-</text>
<text x="49.9" y="152.6">24</text>
<text x="53.5" y="152.6">V DC input</text>
<text x="65.4" y="152.6">and</text>
<text x="70" y="152.6">protection</text>
<text x="80.8" y="152.6">(REQ-EL-01..04)</text>
<text x="17.8" y="156.7">CHAIN</text>
<text x="26.9" y="156.7">J201</text>
<text x="27.1" y="158.7">-&gt;</text>
<text x="27.1" y="160.8">-&gt;</text>
<text x="31.5" y="158.7">F201</text>
<text x="31.5" y="160.8">L201</text>
<text x="32.7" y="156.7">KPJX-4S</text>
<text x="37.3" y="160.8">common-mode</text>
<text x="37.3" y="158.7">2</text>
<text x="39.7" y="158.7">A time-lag</text>
<text x="42.6" y="156.7">(contacts</text>
<text x="51.8" y="158.7">(25</text>
<text x="52.7" y="156.7">doubled:</text>
<text x="53" y="160.8">choke,</text>
<text x="56.2" y="158.7">W peak</text>
<text x="60.3" y="160.8">both</text>
<text x="62" y="156.7">1,2</text>
<text x="64.5" y="158.7">=</text>
<text x="65.7" y="160.8">lines;</text>
<text x="66.2" y="156.7">=</text>
<text x="67.2" y="158.7">1.04</text>
<text x="68.9" y="156.7">+24</text>
<text x="72" y="160.8">board</text>
<text x="72.6" y="158.7">A at</text>
<text x="74.1" y="156.7">V, 3,4</text>
<text x="77.9" y="158.7">24</text>
<text x="78.5" y="160.8">GND is</text>
<text x="81.1" y="156.7">=</text>
<text x="81.5" y="158.7">V; 2</text>
<text x="83.9" y="156.7">0</text>
<text x="86.2" y="156.7">V, 5</text>
<text x="86.4" y="160.8">defined</text>
<text x="86.7" y="158.7">A T holds</text>
<text x="91.5" y="156.7">=</text>
<text x="94.2" y="156.7">shell)</text>
<text x="94.5" y="160.8">on</text>
<text x="97.4" y="158.7">1.5</text>
<text x="98" y="160.8">its</text>
<text x="101.5" y="160.8">load</text>
<text x="101.6" y="158.7">A)</text>
<text x="27.1" y="162.8">-&gt;</text>
<text x="27.1" y="166.9">-&gt;</text>
<text x="30.7" y="164.9">so</text>
<text x="31.5" y="162.8">Q201</text>
<text x="31.5" y="166.9">D201</text>
<text x="34" y="164.9">the</text>
<text x="37.5" y="166.9">TVS +</text>
<text x="37.6" y="162.8">P-channel</text>
<text x="38.1" y="164.9">body</text>
<text x="43.7" y="164.9">diode</text>
<text x="44.7" y="166.9">C204..C206</text>
<text x="49" y="162.8">reverse-polarity</text>
<text x="50" y="164.9">blocks</text>
<text x="56.9" y="166.9">bulk/HF</text>
<text x="57.3" y="164.9">a</text>
<text x="59.6" y="164.9">reversed</text>
<text x="65.8" y="162.8">series</text>
<text x="68.8" y="164.9">supply</text>
<text x="72.5" y="166.9">V24_PROT,</text>
<text x="72.6" y="162.8">switch</text>
<text x="76.1" y="164.9">and</text>
<text x="79.7" y="162.8">(drain</text>
<text x="80.7" y="164.9">nothing</text>
<text x="83.5" y="166.9">the</text>
<text x="86.6" y="162.8">=</text>
<text x="87.7" y="166.9">protected</text>
<text x="88.9" y="164.9">downstream</text>
<text x="89.3" y="162.8">supply,</text>
<text x="97.2" y="162.8">source</text>
<text x="97.8" y="166.9">24</text>
<text x="101.4" y="164.9">conducts)</text>
<text x="101.4" y="166.9">V bus.</text>
<text x="104.7" y="162.8">=</text>
<text x="107.4" y="162.8">load,</text>
<text x="17.8" y="171">BRANCHES</text>
<text x="27.1" y="173.1">R203</text>
<text x="28.9" y="171">(docs/TEST_PLAN.md</text>
<text x="33.2" y="173.1">-&gt;</text>
<text x="37.5" y="173.1">+24V_SW</text>
<text x="48.6" y="173.1">:</text>
<text x="50.1" y="171">3.3</text>
<text x="50.4" y="173.1">motor_drive</text>
<text x="54.3" y="171">-</text>
<text x="57" y="171">each</text>
<text x="62.6" y="173.1">only.</text>
<text x="62.6" y="171">an</text>
<text x="66.1" y="171">isolation</text>
<text x="68.3" y="173.1">Open</text>
<text x="74.2" y="173.1">R203</text>
<text x="75.5" y="171">link</text>
<text x="80.1" y="171">AND a</text>
<text x="80.3" y="173.1">and</text>
<text x="84.9" y="173.1">the</text>
<text x="87.3" y="171">current</text>
<text x="89" y="173.1">whole</text>
<text x="95.2" y="171">break)</text>
<text x="95.6" y="173.1">board</text>
<text x="102.1" y="173.1">can</text>
<text x="27.1" y="177.1">R204</text>
<text x="27.1" y="179.2">One</text>
<text x="31.9" y="179.2">0R</text>
<text x="33.2" y="177.1">-&gt;</text>
<text x="35.5" y="179.2">link</text>
<text x="37.5" y="177.1">V24_LOGIC:</text>
<text x="40.2" y="179.2">per</text>
<text x="44.3" y="179.2">branch</text>
<text x="48.2" y="175.1">exercised</text>
<text x="49.3" y="177.1">power_rails</text>
<text x="52" y="179.2">serves</text>
<text x="58.3" y="175.1">with</text>
<text x="59.1" y="179.2">as</text>
<text x="61.2" y="177.1">only.</text>
<text x="62.5" y="179.2">both</text>
<text x="63.3" y="175.1">no</text>
<text x="66.8" y="175.1">possibility</text>
<text x="66.9" y="177.1">Independent</text>
<text x="67.8" y="179.2">the</text>
<text x="72" y="179.2">isolation</text>
<text x="77.6" y="175.1">of</text>
<text x="79.5" y="177.1">of</text>
<text x="80.7" y="175.1">the</text>
<text x="81.4" y="179.2">link</text>
<text x="82.6" y="177.1">R203.</text>
<text x="84.8" y="175.1">actuator</text>
<text x="86" y="179.2">and</text>
<text x="90.6" y="179.2">the</text>
<text x="93.9" y="175.1">moving.</text>
<text x="94.7" y="179.2">current</text>
<text x="17.8" y="185.3">GROUND</text>
<text x="27.1" y="181.2">break;</text>
<text x="27.9" y="185.3">One</text>
<text x="32.7" y="185.3">GND net</text>
<text x="34.1" y="181.2">a</text>
<text x="36.4" y="181.2">second</text>
<text x="41.8" y="185.3">board-wide.</text>
<text x="44.3" y="181.2">series</text>
<text x="51.1" y="181.2">part</text>
<text x="54.7" y="185.3">AGND /</text>
<text x="56" y="181.2">would</text>
<text x="62.7" y="181.2">add</text>
<text x="63.4" y="185.3">DGND /</text>
<text x="67.3" y="181.2">joints</text>
<text x="72.2" y="185.3">PGND in</text>
<text x="73.7" y="181.2">and</text>
<text x="78.3" y="181.2">no</text>
<text x="81.4" y="185.3">the</text>
<text x="81.8" y="181.2">capability.</text>
<text x="85.6" y="185.3">block</text>
<text x="91.8" y="185.3">stub</text>
<text x="97" y="185.3">notes</text>
<text x="27.1" y="187.4">layout</text>
<text x="27.1" y="189.4">This</text>
<text x="32.1" y="189.4">sheet</text>
<text x="34.1" y="187.4">partitions</text>
<text x="38.3" y="189.4">owns</text>
<text x="44.1" y="189.4">the</text>
<text x="44.4" y="187.4">of</text>
<text x="47.4" y="187.4">it,</text>
<text x="48.3" y="189.4">single</text>
<text x="50.5" y="187.4">not</text>
<text x="54.7" y="187.4">separate</text>
<text x="55.1" y="189.4">GND PWR_FLAG; no</text>
<text x="64" y="187.4">nets</text>
<text x="69.2" y="187.4">-</text>
<text x="72" y="187.4">see</text>
<text x="74.9" y="189.4">other</text>
<text x="76.3" y="187.4">the</text>
<text x="80.5" y="187.4">decisions</text>
<text x="80.9" y="189.4">sheet</text>
<text x="87.2" y="189.4">may</text>
<text x="92.2" y="189.4">add</text>
<text x="96.8" y="189.4">one.</text>
<text x="17.8" y="193.5">INTERFACES exported</text>
<text x="27.1" y="195.5">OUT</text>
<text x="27.1" y="197.6">OUT</text>
<text x="33.1" y="195.5">+24V_SW</text>
<text x="33.1" y="197.6">V24_MON</text>
<text x="39.4" y="193.5">(hierarchical</text>
<text x="45.2" y="197.6">-&gt;</text>
<text x="45.3" y="195.5">-&gt;</text>
<text x="49.5" y="197.6">mcu</text>
<text x="49.7" y="195.5">motor_drive</text>
<text x="52.7" y="193.5">labels,</text>
<text x="54.6" y="197.6">PC1</text>
<text x="59.6" y="197.6">/</text>
<text x="60.3" y="193.5">wired</text>
<text x="62.1" y="197.6">ADC1_INP11</text>
<text x="66.4" y="193.5">to</text>
<text x="69.4" y="193.5">root</text>
<text x="72.4" y="195.5">OUT</text>
<text x="74.4" y="193.5">sheet</text>
<text x="78.4" y="195.5">V24_LOGIC</text>
<text x="80.7" y="193.5">pins</text>
<text x="88.5" y="193.5">DEC-0009)</text>
<text x="89.5" y="195.5">-&gt;</text>
<text x="93.9" y="195.5">power_rails</text>
<text x="17.8" y="203.7">Reasoning,</text>
<text x="27.1" y="199.6">Global</text>
<text x="29.3" y="203.7">part</text>
<text x="34.3" y="203.7">sizing</text>
<text x="34.4" y="199.6">power</text>
<text x="41" y="203.7">and</text>
<text x="41" y="199.6">nets</text>
<text x="45.6" y="203.7">residual</text>
<text x="46.2" y="199.6">used</text>
<text x="51.8" y="199.6">here:</text>
<text x="54.4" y="203.7">ERC:</text>
<text x="57.7" y="199.6">GND.</text>
<text x="59.9" y="203.7">docs/decisions/actuator-sch-power.md</text>
</g>
<g font-size="1.8" fill="#006464">
<text x="40.1" y="29.6">TP201</text>
<text x="40.1" y="32">24VIN</text>
<text x="47" y="33">F201</text>
<text x="47" y="35.4">2A</text>
<text x="50.5" y="35.4">T</text>
<text x="63.5" y="34.8">20</text>
<text x="63.5" y="32.4">L201</text>
<text x="67.1" y="34.8">uH</text>
<text x="19.1" y="39">J201</text>
<text x="19.1" y="41.5">KPJX-4S</text>
<text x="20.9" y="45.3">1</text>
<text x="20.9" y="47.9">2</text>
<text x="72.7" y="42.8">PWR_FLAG</text>
<text x="88.4" y="45">C201</text>
<text x="88.4" y="47.4">1uF</text>
<text x="97.3" y="47.4">100nF</text>
<text x="98.6" y="45">C202</text>
<text x="20.9" y="50.4">3</text>
<text x="20.9" y="52.9">4</text>
<text x="84.3" y="52.9">GND</text>
<text x="94.5" y="52.9">GND</text>
<text x="19.6" y="55.5">SH</text>
<text x="33.8" y="59">R208</text>
<text x="69.1" y="54.2">GND</text>
<text x="33.8" y="61.4">0R</text>
<text x="106.7" y="65.6">Q201</text>
<text x="135.4" y="62.6">TP202</text>
<text x="135.4" y="65">24VPR</text>
<text x="29.7" y="69.4">GND</text>
<text x="106.7" y="68">DMP6023LFG-7</text>
<text x="149.4" y="77.1">D201</text>
<text x="197.6" y="76.8">R207</text>
<text x="327.2" y="76.8">R205</text>
<text x="346.2" y="76.6">TP205</text>
<text x="149.4" y="79.5">5.0SMDJ26A</text>
<text x="167.1" y="78.1">C204</text>
<text x="167.1" y="80.5">100uF</text>
<text x="177.3" y="78.1">C205</text>
<text x="177.3" y="80.5">1uF</text>
<text x="187.5" y="78.1">C206</text>
<text x="187.5" y="80.5">100nF</text>
<text x="197.6" y="79.2">22k</text>
<text x="327.2" y="79.2">100k</text>
<text x="346.2" y="79">24MON</text>
<text x="131.6" y="89.5">C203</text>
<text x="143" y="89.4">R201</text>
<text x="145.3" y="86">GND</text>
<text x="163.1" y="86">GND</text>
<text x="173.2" y="86">GND</text>
<text x="183.4" y="86">GND</text>
<text x="197.6" y="86">D202</text>
<text x="198.3" y="88.4">SM0805UGC</text>
<text x="268.7" y="87">R203</text>
<text x="268.7" y="89.4">0R</text>
<text x="327.2" y="89.5">R206</text>
<text x="131.6" y="91.9">100nF</text>
<text x="143" y="91.8">100k</text>
<text x="327.2" y="91.9">10k</text>
<text x="338.6" y="92">C207</text>
<text x="338.6" y="94.4">100nF</text>
<text x="193.5" y="99.9">GND</text>
<text x="230.6" y="99.7">R204</text>
<text x="280.2" y="96.9">TP203</text>
<text x="280.2" y="99.3">24VSW</text>
<text x="284.7" y="101.2">PWR_FLAG</text>
<text x="323.1" y="101.2">GND</text>
<text x="334.5" y="101.2">GND</text>
<text x="230.6" y="102.1">0R</text>
<text x="143" y="108.5">R202</text>
<text x="143" y="110.9">47k</text>
<text x="159.3" y="109.6">TP206</text>
<text x="159.3" y="112">GND</text>
<text x="169.4" y="109.6">TP207</text>
<text x="169.4" y="112">GND</text>
<text x="138.9" y="119">GND</text>
<text x="155.4" y="121.5">GND</text>
<text x="165.6" y="121.5">GND</text>
<text x="256" y="122.3">TP204</text>
<text x="256" y="124.7">24VLG</text>
</g>
<g font-size="1.8" fill="#0f0f0f">
<text x="29.2" y="37.8">V24_IN</text>
<text x="47" y="49.2">V0_IN</text>
<text x="116.8" y="70.8">V24_PROT</text>
<text x="269.2" y="103.8">+24V_SW</text>
<text x="231.1" y="129.2">V24_LOGIC</text>
</g>
<g font-size="1.8" fill="#a90000">
<text x="24.1" y="44.2">1</text>
<text x="24.1" y="46.7">2</text>
<text x="24.1" y="49.3">3</text>
<text x="24.1" y="51.8">4</text>
<text x="24.1" y="54.4">5</text>
<text x="104.7" y="70.9">5</text>
<text x="112.3" y="70.9">1</text>
<text x="109" y="76.9" transform="rotate(-90 109 76.9)">4</text>
</g>
<g font-size="1.8" fill="#725600">
<text x="350.7" y="84.7">V24_MON</text>
<text x="298.6" y="105">+24V_SW</text>
<text x="298.6" y="130.4">V24_LOGIC</text>
</g>
</svg>
